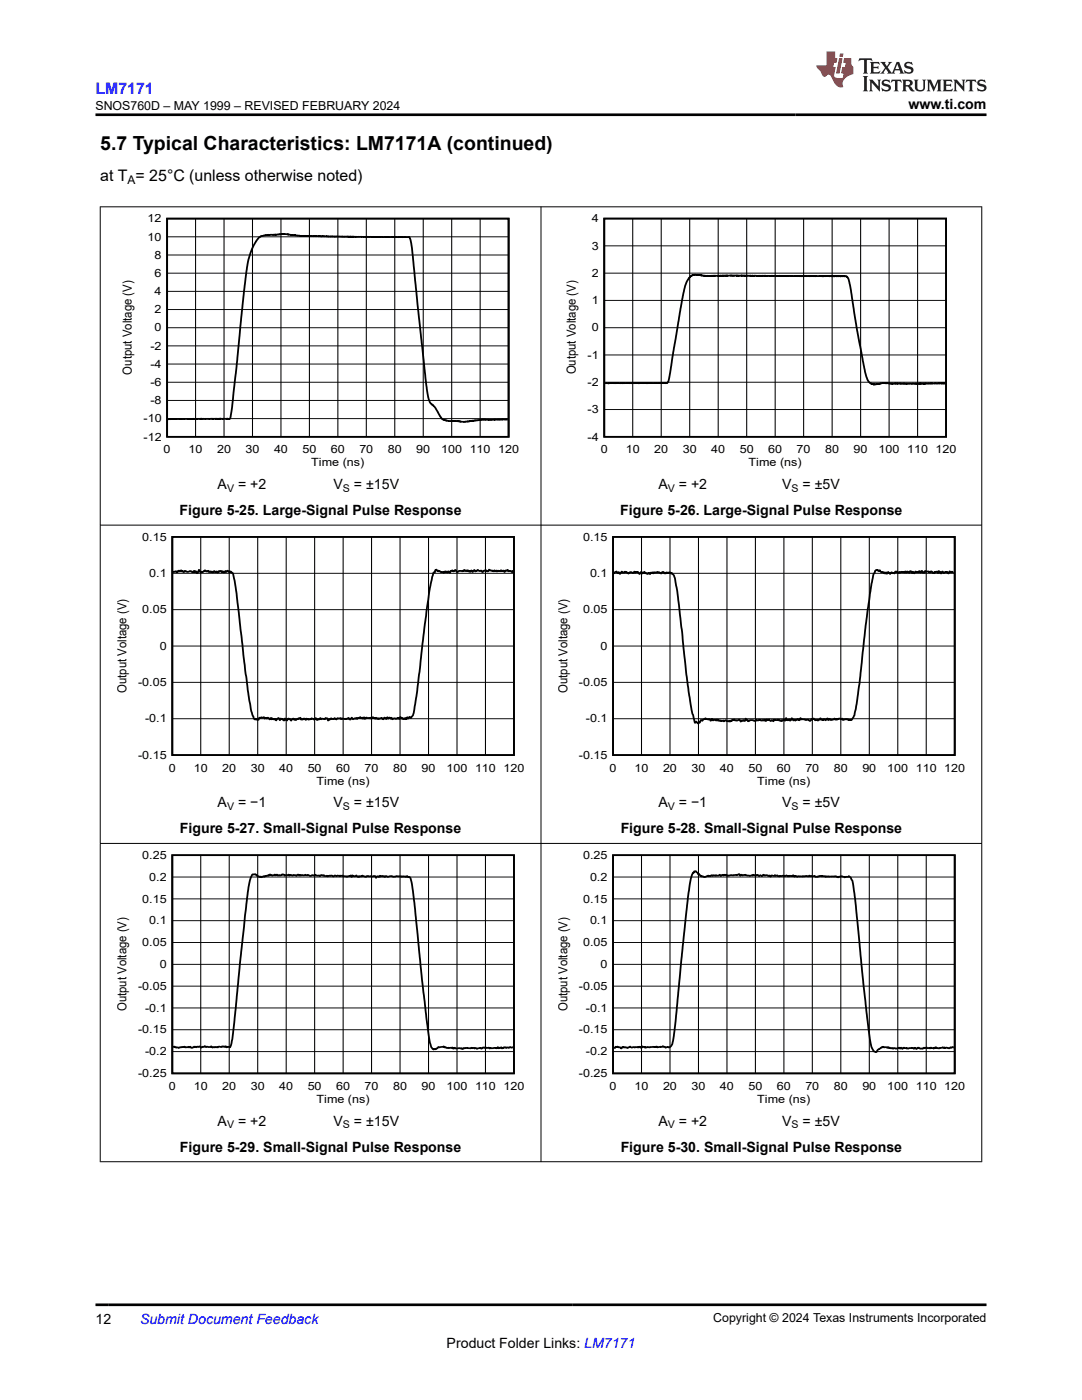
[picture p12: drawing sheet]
<svg xmlns="http://www.w3.org/2000/svg" width="216mm" height="279mm" viewBox="0 0 216 279" stroke-linecap="round" stroke-linejoin="round" font-family="sans-serif">
<path d="M33.3 43.6h68.2v43.6h-68.2zM120.6 43.6h68.2v43.6h-68.2zM120.7 76.5l12.3-.1a.75 .75 0 0 0 .5-.8l3-17.7 .6-1.7 .6-1 .5-.3 1-.1 2.1 .3 4.6-.2 5.5 .2h17.1l.5 .1 .5 1.1 1.5 9.4 1.6 8.5 .5 1.5 .4 .7 .9 .4 1.9-.4 4.5 .2 7.8-.1M33.5 83.7l10.5-.2 1.8 .1a2.91 2.91 0 0 0 .4-1.8l3.1-28.3 .3-1.8 .7-2.1 1.3-2.2 .5-.2 .8-.3 3.6-.2 3.6 .4 20.7 .2 .9 .1 .4 1.2 2.8 26.9 .5 3.5 .4 1.2 .9 1 1.5 2.4 .9 .4 3.7 .2 3.4-.5 1.3 .1 3.8-.1M34.4 107.2h68.2v43.5h-68.2zM102.4 113.9l-.2 .3-.4-.3-.3 .1-.2-.2-.1 .1-.1-.1-.3 .1-.1 .3a.34 .34 0 0 0-.2-.3 .34 .34 0 0 0-.4 .1l-.1-.2-.2 .2-.4-.1-.3 .2v-.2l-.3 .1-.1-.2-.1 .2-.3-.1-.1 .1-.7-.3a.26 .26 0 0 1-.2 .3 .26 .26 0 0 1-.3-.2l-.5 .1-.2 .3-.3-.3-.3 .1-.3-.3-.3 .2a.24 .24 0 0 1-.3 .1 .24 .24 0 0 1-.1-.3l-.4 .5-.2-.4-.3 .3-.1-.1-.1 .1-.2-.3-.1 .2-.1-.2a.24 .24 0 0 1-.3 .2 .24 .24 0 0 1-.2-.3l-.1 .3-.1-.2-.3 .2-.6-.1-.2 .2a.26 .26 0 0 1-.3 .1 .26 .26 0 0 1-.1-.4h-.2a.25 .25 0 0 1-.3 .2 .25 .25 0 0 1-.2-.2l-.4 .1-.1 .4a.27 .27 0 0 0-.3-.2 .27 .27 0 0 0-.2 .2l-.3-.3-.2 .2-.1-.1-.2 .2-.1-.1-.2-.1a.33 .33 0 0 1-.5-.2h-.4l-.2-.2-.2 .1-.2 .5h-.2l-.7 3.1-1 7.2-1.6 13.6-.6 4.1-.6 1a.22 .22 0 0 0-.2-.2 .22 .22 0 0 0-.3 .2l-.1 .1-.2-.3-.1 .4-.1-.2-.1 .2-.1-.2-.4 .2-.1-.2-.2 .1-.2-.3-.2 .4-.3-.3-.1 .2h-.7a.27 .27 0 0 1-.2 .1 .27 .27 0 0 1-.2-.2l-.2 .2a.27 .27 0 0 0-.3-.3 .27 .27 0 0 0-.3 .2l-.1-.3-.2 .4-.4-.3-.2 .4-.5-.3-.5 .2h-.2l-.1-.3-.1 .2h-.2l-.1-.2-.1 .2-.3-.3-.2 .3-.1-.2-.2 .2-.8-.2-.1 .2-.1-.2-.1 .3-.1-.3-.1 .2-.2-.2-.1 .2-.2-.1-.1 .1-.1-.3-.2 .2h-.3l-.1 .2-.2-.2-.2 .1-.2-.1a.28 .28 0 0 1-.3 .2 .28 .28 0 0 1-.2-.3l-.3 .4-.1-.1-.1 .1-.2-.3-.3 .2-.9-.2-.2 .2-.2-.2-.3 .1a.3 .3 0 0 0-.5 .2l-.3-.3-.4 .2-.3-.2-.6 .5-.2-.5-.1 .1-.2-.1-.1 .2-.5-.1a.26 .26 0 0 1-.3 .1 .26 .26 0 0 1-.2-.2v.1a.27 .27 0 0 1-.2 .2 .27 .27 0 0 1-.3-.1l-.1 .2-.3-.4-.2 .3-.6-.3-.2 .2-.5 .1a.25 .25 0 0 0-.3-.1 .25 .25 0 0 0-.2 .2v-.1a.39 .39 0 0 0-.7 0l-.1-.1-.2 .1-.1-.4-.1 .2-.2-.1-.5 .4-.2-.2-.2 .2a.31 .31 0 0 0-.3-.2 .31 .31 0 0 0-.3 .3l-.4-.3a.29 .29 0 0 0-.3 0 .29 .29 0 0 0-.1 .3l-.4-.4-.2 .4-.3-.3-.1 .1-.3-.2-.2 .3-.2-.4-.5 .5a.3 .3 0 0 0-.5-.2l-.2-.1-.1-.2-.2 .3-.1-.3a.27 .27 0 0 1-.3 .2 .27 .27 0 0 1-.2-.3l-.2 .2-.1-.1-.4 .1-.1-.3-.3 .2-.3-.2-.2 .3-.2-.2-.1 .5-.4-.1-.2-.2-.1 .2-.2-.2-.6-1.4-1.2-8-1.7-15.4-.6-3.4a.97 .97 0 0 0-.4-1l-.4-.2-.1 .2-.1-.1a.23 .23 0 0 0-.2-.2 .23 .23 0 0 0-.2 .3l-.2-.2-.3 .3-.3-.3-.1 .2a.25 .25 0 0 0-.2-.3 .25 .25 0 0 0-.3 .2l-.2-.1-.2 .3a.24 .24 0 0 0-.1-.2 .24 .24 0 0 0-.3 .1l-.3-.2-.1 .2-.3-.1-.1 .1-.2-.2-.4 .1-.2-.2a.32 .32 0 0 1-.5-.1l-.7 .4-.2-.2-.1 .1-.2-.4a.55 .55 0 0 1-.4 .7l-.2-.4h-.1l-.2 .2-.1-.3a.23 .23 0 0 1-.2 .3 .23 .23 0 0 1-.3-.2l-1 .1a.26 .26 0 0 0-.3-.2 .26 .26 0 0 0-.2 .3l-.2-.2-.2 .1-.1-.3a.25 .25 0 0 1-.3 .2 .25 .25 0 0 1-.2-.1l-.1 .2-.2-.1-.2 .2a.29 .29 0 0 0-.2-.2 .29 .29 0 0 0-.3 .2l-.2-.2M122.3 107.2h68.2v43.5h-68.2zM190.3 114.2l-.3-.1-.2 .1h-.2l-.1-.2-.2 .5-.2-.3-.1 .1-.1-.2h-.3a.25 .25 0 0 1-.2 .2 .25 .25 0 0 1-.3-.2h-.1l-.2 .4-.2-.4-.1 .2-.2-.3-.2 .4a.27 .27 0 0 0-.1-.3 .27 .27 0 0 0-.3 .1l-.1-.1-.2 .3-.1-.2-.2 .2a.31 .31 0 0 0-.5-.3v.2l-.1-.2-.1 .1-.2-.2-.4 .1-.2-.2-.2 .4-.2-.1-.1 .1-.1-.4-.3 .4-.2-.3v.2l-.2-.2-.1 .2-.1-.1-.2 .1a.29 .29 0 0 0-.3 0 .29 .29 0 0 0-.2 .2l-.2-.3-.2 .3-.1-.3-.3-.1-.1 .3h-.2a.27 .27 0 0 0-.2-.2 .27 .27 0 0 0-.3 .2l-.2-.3-.1 .3-.6-.2-.3 .2-.1-.2-.3 .3-.2-.4-.1 .1a.33 .33 0 0 0-.3 0 .33 .33 0 0 0-.1 .4l-.3-.2-.1 .1-.2-.2-.3 .4-.4-.5-.2 .4-.2-.3-.2 .3-.1-.3-.1 .2-.2-.2h-.4l-.2-.4-.2 .2-.4-.3-.3 .2-.2 .4a1.58 1.58 0 0 0-.4 1.3l-1.4 9.3-1.2 11.5-.6 4.1-.4 2.3-.3 .5a.68 .68 0 0 1-1.1 .3l-.7-.1-.2 .2-.2-.3a.27 .27 0 0 1-.2 .1 .27 .27 0 0 1-.3-.1l-.5 .2-.1-.1-.2 .1a.25 .25 0 0 0-.2-.2 .25 .25 0 0 0-.3 .2l-.6 .1-.1-.3-.2 .3-.2-.3-.4 .3a.25 .25 0 0 0-.2-.1 .25 .25 0 0 0-.2 .1l-.2-.1-.2 .1-.2-.3-.2 .3-.3 .1-.2-.1h-.4a.28 .28 0 0 0-.3-.3 .28 .28 0 0 0-.3 .2l-.1-.1a.37 .37 0 0 1-.3 .4 .37 .37 0 0 1-.4-.3l-.5 .1-.1-.1h-.7l-.2-.3-.2 .5-.4-.3-.4 .3-.3-.2-.1 .2-.3-.5-.3 .5-.2-.3-.3 .3-.2-.1-.1-.4-.2 .5-.4-.2-.3 .3-.1-.2-.2 .2-.3-.3-.1 .2-.1-.2-.2 .1-.5-.1-.2 .3a.24 .24 0 0 0-.3-.2 .24 .24 0 0 0-.2 .2l-.3-.3-.2 .1-.3-.1-.1 .3-.1-.2-.2 .1-.1-.2-.1 .2-.1-.1-.3 .1-.5-.2a.32 .32 0 0 1-.3 .2 .32 .32 0 0 1-.3-.2l-.1 .3-1.1-.2-.2 .2-.1-.1-.1 .2-.5-.6-.2 .5-.3-.2-.2 .2-.2-.2-.1 .3a.34 .34 0 0 0-.2-.4 .34 .34 0 0 0-.4 .2h-.6l-.1-.2-.1 .1-.3-.1-.1 .4-.2-.2-.1 .2-.2-.1h-.5a.26 .26 0 0 0-.3-.2 .26 .26 0 0 0-.2 .3l-.2-.2-.5 .1-.1-.2-.3 .2-.1-.3-.1 .2-.1-.2-.2 .2-.2-.2h-.3l-.1 .2-.2-.4-.3 .4a.27 .27 0 0 0-.2-.3 .27 .27 0 0 0-.3 .1l-.5-.3-.7 .6-.3-.2-.2 .5-.1-.1a.23 .23 0 0 1-.3 .3 .23 .23 0 0 1-.2-.3l-.1-.1-.2 .3-.6-1.9-.7-4.2-2.3-20.4-.4-2.5-.3-.6-.3-.3-.2 .1a.26 .26 0 0 0-.2-.2 .26 .26 0 0 0-.2 .1l-.1-.1-.2 .1-.1-.2-.3 .3-.1-.2-.1 .2-.3-.4-.2 .2-.1-.1-.1 .3-.3-.3-.4 .1-.1-.1-.3 .1-.3-.1-.1 .2-.2-.2-.1 .2-.2-.2-.2 .4-.1-.2-.2 .1-.1-.2a.24 .24 0 0 1-.2 .2 .24 .24 0 0 1-.2-.2l-.2 .1-.1-.3-.4 .4-.2-.4-.4 .5-.3-.4-.3-.1-.3 .2-.1-.2a.34 .34 0 0 1-.3 .3 .34 .34 0 0 1-.3-.2l-.5 .1-.1 .2-.4-.4-.2 .1-.1-.1-.1 .2h-.4l-.1-.2-.4 .5-.2-.4-.2 .2-.3-.4-.5 .4M34.4 170.7h68.2v43.5h-68.2zM122.3 170.7h68.2v43.5h-68.2zM34.5 208.9l1.1 .3 .3-.2 .9-.1 .2 .1 .6-.1 .1 .1a.26 .26 0 0 1 .3-.1 .26 .26 0 0 1 .2 .2l.5-.2 .5 .1 .7-.2a.42 .42 0 0 0 .7 .1v.1a.26 .26 0 0 1 .3-.2 .26 .26 0 0 1 .2 .2l.2-.1 .6 .1a.29 .29 0 0 1 .3-.1 .29 .29 0 0 1 .2 .2l.2-.2 .9 .1 .2-.1 .5 .1 .1-.2 .5 .1 .3-.1 .1 .2 .4-.1a.32 .32 0 0 0 .4 0 .32 .32 0 0 0 .1-.3l.7-4.7 2.5-24.5 .3-2.4 .5-2.1a.61 .61 0 0 1 .9-.3h.2l.2 .3 .2-.1 .1 .2 .3-.1 .1 .2 .5-.2 .2 .1 .2-.2h.5l.1-.2 .1 .1 .2-.2 .4 .3 .6-.3 .1 .2a.28 .28 0 0 1 .3-.2 .28 .28 0 0 1 .2 .2l1.1-.2a.3 .3 0 0 0 .2 .2 .3 .3 0 0 0 .3-.1l.2 .1a.25 .25 0 0 1 .2-.1 .25 .25 0 0 1 .3 .1l.1-.1 .5 .1 .2-.1 .4 .1a.26 .26 0 0 0 .2 .1 .26 .26 0 0 0 .2-.3l.3 .2 .1-.1 .2 .1 .9-.1 .4 .1 .2-.1 .3 .2 .6-.2 .2 .1 .3-.2 .1 .2h.6a.25 .25 0 0 0 .3 .2 .25 .25 0 0 0 .2-.3l.3 .2 .2-.2 .2 .2h.5l.1 .1 .4-.2 .5 .1a.29 .29 0 0 0 .3 .1 .29 .29 0 0 0 .3-.2 .25 .25 0 0 0 .2 .2 .25 .25 0 0 0 .3-.2l.3 .2 .1-.2h.6l.1 .2 .7 .1 .7-.1 .1-.2 .2 .3 .1-.3 .5 .2a.26 .26 0 0 1 .3-.2 .26 .26 0 0 1 .2 .2h.9l.1-.2 .6 .3 .5-.2h.6l.1 .2 .8-.2 .2 .4a.34 .34 0 0 1 .2-.3 .34 .34 0 0 1 .4 .1l.1-.2 .2 .2 .6-.1 .2 .1 .3-.2 .2 .2 .8-.2 .4 .2 .6-.2 1 .1 .1 .1 .7-.1 .1 .1 .2-.2a.31 .31 0 0 0 .5 .2l.5 1.2 .5 4.1 1.5 15.4 1.3 10.5 .3 1.8 .4 1.2a.26 .26 0 0 0 .2 .2 .26 .26 0 0 0 .3-.1 .24 .24 0 0 0 .2 .1 .24 .24 0 0 0 .2-.2h.2a.3 .3 0 0 1 .5-.2l.7-.2 .3 .3 .5 .1h.8l.2-.2a.27 .27 0 0 0 .2 .2 .27 .27 0 0 0 .3-.1l.2 .2 1.2-.1 .1 .2a.26 .26 0 0 1 .2-.3 .26 .26 0 0 1 .2 .1l.5-.1 .6 .1 .3-.1 .6 .2 .2-.2 .3 .2 .7-.2a.27 .27 0 0 0 .3 .2 .27 .27 0 0 0 .2-.3l1.1 .1 .3 .2 .1-.2 1.3 .1 .1-.2 .2 .2 .5-.2a.31 .31 0 0 0 .5 0l1.1 .1a.34 .34 0 0 1 .5 0l.3-.1M190.3 209.1a.26 .26 0 0 0-.2-.2 .26 .26 0 0 0-.3 .2l-.1-.1-.3 .2-.5-.1-.3 .1-.1-.2-.2 .2-.2-.2-.8 .2h-.4l-.2-.2-.1 .2-.2-.1-.1 .2-.5-.2-.2 .1-.2-.1-.3 .1a.25 .25 0 0 0-.3-.2 .25 .25 0 0 0-.2 .2l-.2-.1-.3 .2h-.4l-.6-.2-.2 .3-.3-.3-.2 .2-.5-.2-.7 .2-.2-.1h-.5a.28 .28 0 0 0-.4 .1l-.3-.2-.2 .2-.2-.2-.4 .2-.6-.2-.2 .2-.7-.2-.1 .1-.2-.2-.1 .1-.2-.1h-.5l-.4-.1-1 .8a.51 .51 0 0 1-.5 .2 .51 .51 0 0 1-.4-.5l-.2-.5-.3-1.6-.7-5.2-2.5-24.6a3.7 3.7 0 0 0-.8-2.4 .26 .26 0 0 0-.2-.3 .26 .26 0 0 0-.3 .2l-.6 .1-.6-.2-.7 .2-.6-.2-1.2 .1-.5-.1-.2 .1-.1-.2-.4 .1-.1-.1-.2 .1-.3-.1-.4 .2h-.5l-.2-.2-.9 .1-.1-.2-.2 .2h-2a.25 .25 0 0 1-.2 .1 .25 .25 0 0 1-.2-.2h-.2l-.2 .2-.2-.3-.2 .1h-.5l-.4 .1a.33 .33 0 0 0-.6-.1l-.4-.1-.7 .2-.4-.2-.3 .1-.1-.2-.2 .2h-.3a.27 .27 0 0 0-.3-.1 .27 .27 0 0 0-.2 .3l-.1-.3-.3 .1-.2-.2-.6 .1-.2-.1a.29 .29 0 0 1-.2 .2 .29 .29 0 0 1-.3-.1h-.1a.28 .28 0 0 1-.3 .2 .28 .28 0 0 1-.2-.3l-.4 .2-.2-.1a.25 .25 0 0 0-.2-.1 .25 .25 0 0 0-.2 .2l-.2-.1-.4 .1-.8-.2-.6 .1a.25 .25 0 0 0-.3-.1 .25 .25 0 0 0-.2 .2l-.2-.3-.4 .1h-1.2l-.6 .2-.7-.2a.25 .25 0 0 1-.3 .1 .25 .25 0 0 1-.2-.1 .25 .25 0 0 1-.2 .2 .25 .25 0 0 1-.3-.2l-.3 .2-.4-.2-.2 .2-.3-.2-.2 .2a.24 .24 0 0 0-.2-.1 .24 .24 0 0 0-.2 .2h-.4l-.1-.2-.7 .4-.3-.2h-.3l-.5-.5-.2 .1-.2-.4a.37 .37 0 0 0-.4-.2 .37 .37 0 0 0-.3 .3h-.1l-.5 1.2-.5 3.8-2.5 24.7-.7 4.5-.5 .6-.4-.1-.4 .2-.5-.3-.3 .2h-.8l-.2-.2-.1 .2-.6-.1-.7 .1-.3-.1-.6 .2-.1-.2-.3 .1-.1-.2-.2 .3-.4-.2-.1 .1-.6-.1-.9 .1a.3 .3 0 0 0-.3-.1 .3 .3 0 0 0-.3 .2l-.2 .1-.8-.3-.1 .2-.1-.1-.3 .3-.1-.3h-.4l-.2-.1-.2 .1-.1-.1-.2 .3-.2-.1" fill="none" stroke="#000" stroke-width=".34"/>
<g fill="none" stroke="#000" stroke-width=".2">
<path d="M19.9 41.3h176.1M20 41.2v190.7M33.3 58.1h68.2M33.3 54.5h68.2M33.3 50.9h68.2M33.3 47.3h68.2M39 43.6v43.6M44.7 43.6v43.6M50.4 43.6v43.6M56.1 43.6v43.6M61.7 43.6v43.6M67.4 43.6v43.6"/>
<path d="M73.1 43.6v43.6M78.8 43.6v43.6M84.5 43.6v43.6M90.1 43.6v43.6M95.8 43.6v43.6M107.9 41.2v190.7M120.6 54.5h68.2M120.6 60h68.2M120.6 49.1h68.2M126.3 43.6v43.6M131.9 43.6v43.6M137.6 43.6v43.6"/>
<path d="M143.3 43.6v43.6M149 43.6v43.6M154.7 43.6v43.6M160.4 43.6v43.6M166 43.6v43.6M171.7 43.6v43.6M177.4 43.6v43.6M183.1 43.6v43.6M195.9 41.2v190.7M33.3 79.9h68.2M33.3 76.3h68.2M33.3 72.7h68.2"/>
<path d="M33.3 69h68.2M33.3 65.4h68.2M33.3 61.8h68.2M120.6 76.3h68.2M120.6 65.4h68.2M120.6 70.8h68.2M33.3 83.5h68.2M120.6 81.7h68.2M19.9 104.8h176.1M34.4 114.4h68.2M40.1 107.2v43.5M45.7 107.2v43.5"/>
<path d="M51.4 107.2v43.5M57.1 107.2v43.5M62.8 107.2v43.5M68.5 107.2v43.5M74.1 107.2v43.5M79.8 107.2v43.5M85.5 107.2v43.5M91.2 107.2v43.5M96.9 107.2v43.5M122.3 114.4h68.2M128 107.2v43.5M133.7 107.2v43.5"/>
<path d="M139.4 107.2v43.5M145.1 107.2v43.5M150.7 107.2v43.5M156.4 107.2v43.5M162.1 107.2v43.5M167.8 107.2v43.5M173.5 107.2v43.5M179.1 107.2v43.5M184.8 107.2v43.5M34.4 136.2h68.2M34.4 128.9h68.2M34.4 121.7h68.2"/>
<path d="M122.3 136.2h68.2M122.3 128.9h68.2M122.3 121.7h68.2M34.4 143.4h68.2M122.3 143.4h68.2M19.9 168.3h176.1M34.4 179.4h68.2M34.4 175h68.2M40.1 170.7v43.5M45.7 170.7v43.5M51.4 170.7v43.5M57.1 170.7v43.5"/>
<path d="M62.8 170.7v43.5M68.5 170.7v43.5M74.1 170.7v43.5M79.8 170.7v43.5M85.5 170.7v43.5M91.2 170.7v43.5M96.9 170.7v43.5M122.3 179.4h68.2M122.3 175h68.2M128 170.7v43.5M133.7 170.7v43.5M139.4 170.7v43.5"/>
<path d="M145.1 170.7v43.5M150.7 170.7v43.5M156.4 170.7v43.5M162.1 170.7v43.5M167.8 170.7v43.5M173.5 170.7v43.5M179.1 170.7v43.5M184.8 170.7v43.5M34.4 196.8h68.2M34.4 192.5h68.2M34.4 188.1h68.2M34.4 183.7h68.2"/>
<path d="M122.3 196.8h68.2M122.3 192.5h68.2M122.3 188.1h68.2M122.3 183.7h68.2M34.4 209.9h68.2M34.4 205.5h68.2M34.4 201.2h68.2M122.3 209.9h68.2M122.3 205.5h68.2M122.3 201.2h68.2M19.9 231.8h176.1"/>
</g>
<path d="M171.5 11.6l-.2 .6 .5-.2h.6v.1v2.2l-.2 .4h1l-.2-.4v-2.2v-.1h.5l.5 .2-.1-.6zM173.6 12.4l.2 .3v1.6l-.2 .4h1.9l.1-.6a1.08 1.08 0 0 1-1.3 .2v-.7h.6l.4 .2v-.7l-.4 .2h-.6v-.5l.2-.2a1 1 0 0 1 1 .3l-.1-.5zM175.7 12.4l.9 1.1-1 1.2h.9l-.2-.2 .5-.8 .4 .8-.2 .2h1.6l-.2-.2 .2-.5h.9l.1 .5-.1 .2h.9l-.2-.4-.8-1.9h-.5l-.9 2.1-.9-1.1 .9-1h-.8l.2 .2-.4 .6-.4-.6 .2-.2zM179 12.8l.4 1h-.7zM180.7 12.5a.65 .65 0 0 0-.2 .7 .65 .65 0 0 0 .6 .5l.6 .1 .1 .3a.79 .79 0 0 1-.7 .4 .79 .79 0 0 1-.7-.5l.1 .7 .2-.1a.93 .93 0 0 0 1.1 0 .93 .93 0 0 0 .4-.9 1.46 1.46 0 0 0-1.2-.6l-.1-.3a1.09 1.09 0 0 1 1.2 .2l-.2-.6-.1 .1-.5-.2zM172.2 15.2l.2 .4v2.2l-.2 .4h1l-.2-.4v-2.2l.2-.4zM173.4 15.9l.2 .4v1.5l-.2 .4h.8l-.3-.4 .1-1.3 1.6 1.8v-2l.2-.4h-.7l.1 .2 .1 1.1-1.2-1.3zM176.2 16a.65 .65 0 0 0-.2 .8 .65 .65 0 0 0 .6 .4l.6 .2 .1 .2a.79 .79 0 0 1-.7 .4 .79 .79 0 0 1-.7-.5l.1 .7 .2-.1a.93 .93 0 0 0 1.1 .1 .93 .93 0 0 0 .4-1 1.46 1.46 0 0 0-1.2-.5l-.1-.4a1.09 1.09 0 0 1 1.2 .2l-.1-.6-.2 .1-.5-.1zM177.9 15.9l-.1 .6a.63 .63 0 0 1 .8-.3v1.6l-.3 .4h1l-.2-.4v-1.6a.66 .66 0 0 1 .8 .3l-.1-.6zM180 15.9l.2 .4v1.5l-.2 .4h1l-.2-.2-.1-.7h.5l.1 .2a.79 .79 0 0 0 1.2 .6l-1-.9a.61 .61 0 0 0 .6-.6 .61 .61 0 0 0-.5-.7zM180.8 16.2h.1a.47 .47 0 0 1 .5 .1 .47 .47 0 0 1 .1 .5l-.1 .1-.7 .1zM182.3 15.9l.2 .2a2.27 2.27 0 0 0 .4 2 1.04 1.04 0 0 0 1.7-.7v-1.3l.2-.2h-.8l.2 .4v1.1a.6 .6 0 0 1-.6 .6 .6 .6 0 0 1-.6-.6v-1.1l.3-.4zM184.9 15.9l.2 .4v1.5l-.2 .4h.8l-.3-.4v-1.4l.9 1.9 .9-1.9v1.4l-.3 .4h1l-.2-.4v-1.5l.2-.4h-.8l-.7 1.5-.6-1.5zM188.1 15.9l.2 .4v1.5l-.2 .4h1.9l.1-.6a1.09 1.09 0 0 1-1.3 .2v-.7h.6l.4 .2v-.6l-.4 .2h-.6v-.6l.2-.1a1.01 1.01 0 0 1 1 .3l-.1-.6zM190.2 15.9l.3 .4v1.5l-.3 .4h.8l-.2-.4v-1.3l1.6 1.8v-2l.2-.4h-.7l.2 .2v1.1l-1.2-1.3zM192.8 15.9l-.1 .6a.63 .63 0 0 1 .8-.3v1.6l-.3 .4h1l-.2-.4v-1.6a.66 .66 0 0 1 .8 .3l-.1-.6zM195.2 16a.65 .65 0 0 0-.2 .8 .65 .65 0 0 0 .6 .4l.6 .2 .2 .2a.79 .79 0 0 1-.7 .4 .79 .79 0 0 1-.7-.5l.1 .7 .2-.1a.93 .93 0 0 0 1 .1 .93 .93 0 0 0 .5-1 1.46 1.46 0 0 0-1.3-.5v-.4a1.09 1.09 0 0 1 1.2 .2l-.2-.6-.2 .1-.5-.1z" fill="#231f20"/>
<path d="M164.9 10.3v2.7h-2l.1 .4 .8 1a.95 .95 0 0 0 1 .9 .59 .59 0 0 1 .5-.4 .59 .59 0 0 1 .5 .3l.4 .8a1.59 1.59 0 0 0 2.1 1.4 1.61 1.61 0 0 1 1-2.3l1-.3-.1-1.5a1.59 1.59 0 0 1-.3-1.7h-1.5l-.2 .9h.6l-.2 .9h-.5l-.2 .9v.3l.4 .1-.1 .9h-.7a.73 .73 0 0 1-1-.7l.3-1.5h-.5l.1-.9h.5l.2-.9h-.5v-1.3zM167.4 11.6l-.6 3.1h.7l.6-3.1zM167.6 10.7l-.1 .6h.7l.1-.6z" fill="#ed1c24"/>
<path d="M19 22.9h177.8M19 260.4h177.8" fill="none" stroke="#000" stroke-width=".53"/>
<text font-size="3.9" x="20" y="29.9">5.7 Typical Characteristics: LM7171A (continued)</text>
<text font-size="3.2" fill="#00f" x="19" y="18.7">LM7171</text>
<text font-size="3.2" x="20" y="36.1">at T = 25°C (unless otherwise noted)</text>
<g font-size="2.8">
<text x="181.3" y="21.8">www.ti.com</text>
<text x="43.4" y="97.6">A</text>
<text x="47.5" y="97.6">= +2</text>
<text x="66.6" y="97.6">V</text>
<text x="70.6" y="97.6">= ±15V</text>
<text x="131.4" y="97.6">A</text>
<text x="135.5" y="97.6">= +2</text>
<text x="156.1" y="97.6">V</text>
<text x="160.2" y="97.6">= ±5V</text>
<text x="35.8" y="102.8">Figure 5-25. Large-Signal Pulse Response</text>
<text x="123.8" y="102.8">Figure 5-26. Large-Signal Pulse Response</text>
<text x="43.4" y="161.1">A</text>
<text x="47.5" y="161.1">= −1</text>
<text x="66.6" y="161.1">V</text>
<text x="70.6" y="161.1">= ±15V</text>
<text x="131.4" y="161.1">A</text>
<text x="135.5" y="161.1">= −1</text>
<text x="156.1" y="161.1">V</text>
<text x="160.2" y="161.1">= ±5V</text>
<text x="35.9" y="166.3">Figure 5-27. Small-Signal Pulse Response</text>
<text x="123.9" y="166.3">Figure 5-28. Small-Signal Pulse Response</text>
<text x="43.4" y="224.6">A</text>
<text x="47.5" y="224.6">= +2</text>
<text x="66.6" y="224.6">V</text>
<text x="70.6" y="224.6">= ±15V</text>
<text x="131.4" y="224.6">A</text>
<text x="135.5" y="224.6">= +2</text>
<text x="156.1" y="224.6">V</text>
<text x="160.2" y="224.6">= ±5V</text>
<text x="35.9" y="229.8">Figure 5-29. Small-Signal Pulse Response</text>
<text x="123.9" y="229.8">Figure 5-30. Small-Signal Pulse Response</text>
<text x="19" y="264.2">12</text>
<text x="89.1" y="269">Product Folder Links: LM7171</text>
</g>
<text font-size="2.8" fill="#00f" x="27.9" y="264.2">Submit Document Feedback</text>
<g font-size="2.5">
<text x="19" y="21.9">SNOS760D – MAY 1999 – REVISED FEBRUARY 2024</text>
<text x="26.3" y="74.7" transform="rotate(-90 26.3 74.7)">Output Voltage (V)</text>
<text x="114.9" y="74.7" transform="rotate(-90 114.9 74.7)">Output Voltage (V)</text>
<text x="25.3" y="138.3" transform="rotate(-90 25.3 138.3)">Output Voltage (V)</text>
<text x="113.2" y="138.3" transform="rotate(-90 113.2 138.3)">Output Voltage (V)</text>
<text x="25.3" y="201.8" transform="rotate(-90 25.3 201.8)">Output Voltage (V)</text>
<text x="113.2" y="201.8" transform="rotate(-90 113.2 201.8)">Output Voltage (V)</text>
<text x="142.3" y="263.9">Copyright © 2024 Texas Instruments Incorporated</text>
</g>
<text font-size="2.4" x="25.5" y="36.7">A</text>
<g font-size="2.3">
<text x="29.5" y="48">10</text>
<text x="29.5" y="44.4">12</text>
<text x="118.1" y="44.4">4</text>
<text x="30.9" y="51.6">8</text>
<text x="118.1" y="49.8">3</text>
<text x="30.9" y="58.9">4</text>
<text x="30.9" y="55.3">6</text>
<text x="118.1" y="55.3">2</text>
<text x="30.9" y="62.5">2</text>
<text x="118.1" y="60.7">1</text>
<text x="30" y="69.8">-2</text>
<text x="30.9" y="66.1">0</text>
<text x="117.2" y="71.6">-1</text>
<text x="118.1" y="66.1">0</text>
<text x="30" y="77">-6</text>
<text x="30" y="73.4">-4</text>
<text x="117.2" y="77">-2</text>
<text x="30" y="80.7">-8</text>
<text x="117.2" y="82.5">-3</text>
<text x="28.6" y="87.9">-12</text>
<text x="28.6" y="84.3">-10</text>
<text x="117.2" y="87.9">-4</text>
<text x="32.7" y="90.5">0</text>
<text x="37.6" y="90.5">10</text>
<text x="43.3" y="90.5">20</text>
<text x="49" y="90.5">30</text>
<text x="54.7" y="90.5">40</text>
<text x="60.4" y="90.5">50</text>
<text x="62.1" y="93.1">Time (ns)</text>
<text x="66" y="90.5">60</text>
<text x="71.7" y="90.5">70</text>
<text x="77.4" y="90.5">80</text>
<text x="83.1" y="90.5">90</text>
<text x="88" y="90.5">100</text>
<text x="93.7" y="90.5">110</text>
<text x="99.4" y="90.5">120</text>
<text x="119.9" y="90.5">0</text>
<text x="124.9" y="90.5">10</text>
<text x="130.5" y="90.5">20</text>
<text x="136.2" y="90.5">30</text>
<text x="141.9" y="90.5">40</text>
<text x="147.6" y="90.5">50</text>
<text x="149.4" y="93.1">Time (ns)</text>
<text x="153.3" y="90.5">60</text>
<text x="159" y="90.5">70</text>
<text x="164.7" y="90.5">80</text>
<text x="170.3" y="90.5">90</text>
<text x="175.3" y="90.5">100</text>
<text x="181" y="90.5">110</text>
<text x="186.7" y="90.5">120</text>
<text x="28.4" y="107.9">0.15</text>
<text x="116.3" y="107.9">0.15</text>
<text x="29.8" y="115.2">0.1</text>
<text x="117.7" y="115.2">0.1</text>
<text x="28.4" y="122.4">0.05</text>
<text x="116.3" y="122.4">0.05</text>
<text x="31.9" y="129.7">0</text>
<text x="119.8" y="129.7">0</text>
<text x="27.6" y="136.9">-0.05</text>
<text x="115.5" y="136.9">-0.05</text>
<text x="29" y="144.2">-0.1</text>
<text x="116.9" y="144.2">-0.1</text>
<text x="27.6" y="151.4">-0.15</text>
<text x="33.7" y="154">0</text>
<text x="38.7" y="154">10</text>
<text x="44.4" y="154">20</text>
<text x="50" y="154">30</text>
<text x="55.7" y="154">40</text>
<text x="61.4" y="154">50</text>
<text x="67.1" y="154">60</text>
<text x="72.8" y="154">70</text>
<text x="78.4" y="154">80</text>
<text x="84.1" y="154">90</text>
<text x="89.1" y="154">100</text>
<text x="94.8" y="154">110</text>
<text x="100.5" y="154">120</text>
<text x="115.5" y="151.4">-0.15</text>
<text x="121.6" y="154">0</text>
<text x="126.6" y="154">10</text>
<text x="132.3" y="154">20</text>
<text x="138" y="154">30</text>
<text x="143.7" y="154">40</text>
<text x="149.3" y="154">50</text>
<text x="155" y="154">60</text>
<text x="160.7" y="154">70</text>
<text x="166.4" y="154">80</text>
<text x="172.1" y="154">90</text>
<text x="177.1" y="154">100</text>
<text x="182.7" y="154">110</text>
<text x="188.4" y="154">120</text>
<text x="63.2" y="156.6">Time (ns)</text>
<text x="151.1" y="156.6">Time (ns)</text>
<text x="28.4" y="171.4">0.25</text>
<text x="116.3" y="171.4">0.25</text>
<text x="29.8" y="175.8">0.2</text>
<text x="117.7" y="175.8">0.2</text>
<text x="28.4" y="180.1">0.15</text>
<text x="29.8" y="184.5">0.1</text>
<text x="116.3" y="180.1">0.15</text>
<text x="117.7" y="184.5">0.1</text>
<text x="28.4" y="188.8">0.05</text>
<text x="116.3" y="188.8">0.05</text>
<text x="27.6" y="197.5">-0.05</text>
<text x="31.9" y="193.2">0</text>
<text x="115.5" y="197.5">-0.05</text>
<text x="119.8" y="193.2">0</text>
<text x="29" y="201.9">-0.1</text>
<text x="116.9" y="201.9">-0.1</text>
<text x="27.6" y="206.3">-0.15</text>
<text x="115.5" y="206.3">-0.15</text>
<text x="27.6" y="215">-0.25</text>
<text x="29" y="210.6">-0.2</text>
<text x="115.5" y="215">-0.25</text>
<text x="116.9" y="210.6">-0.2</text>
<text x="33.7" y="217.5">0</text>
<text x="38.7" y="217.5">10</text>
<text x="44.4" y="217.5">20</text>
<text x="50" y="217.5">30</text>
<text x="55.7" y="217.5">40</text>
<text x="61.4" y="217.5">50</text>
<text x="63.2" y="220.1">Time (ns)</text>
<text x="67.1" y="217.5">60</text>
<text x="72.8" y="217.5">70</text>
<text x="78.4" y="217.5">80</text>
<text x="84.1" y="217.5">90</text>
<text x="89.1" y="217.5">100</text>
<text x="94.8" y="217.5">110</text>
<text x="100.5" y="217.5">120</text>
<text x="121.6" y="217.5">0</text>
<text x="126.6" y="217.5">10</text>
<text x="132.3" y="217.5">20</text>
<text x="138" y="217.5">30</text>
<text x="143.7" y="217.5">40</text>
<text x="149.3" y="217.5">50</text>
<text x="151.1" y="220.1">Time (ns)</text>
<text x="155" y="217.5">60</text>
<text x="160.7" y="217.5">70</text>
<text x="166.4" y="217.5">80</text>
<text x="172.1" y="217.5">90</text>
<text x="177.1" y="217.5">100</text>
<text x="182.7" y="217.5">110</text>
<text x="188.4" y="217.5">120</text>
</g>
<g font-size="2.1">
<text x="45.3" y="98.1">V</text>
<text x="68.4" y="98.1">S</text>
<text x="133.3" y="98.1">V</text>
<text x="158" y="98.1">S</text>
<text x="45.3" y="161.7">V</text>
<text x="68.4" y="161.7">S</text>
<text x="133.3" y="161.7">V</text>
<text x="158" y="161.7">S</text>
<text x="45.3" y="225.2">V</text>
<text x="68.4" y="225.2">S</text>
<text x="133.3" y="225.2">V</text>
<text x="158" y="225.2">S</text>
</g>
</svg>
